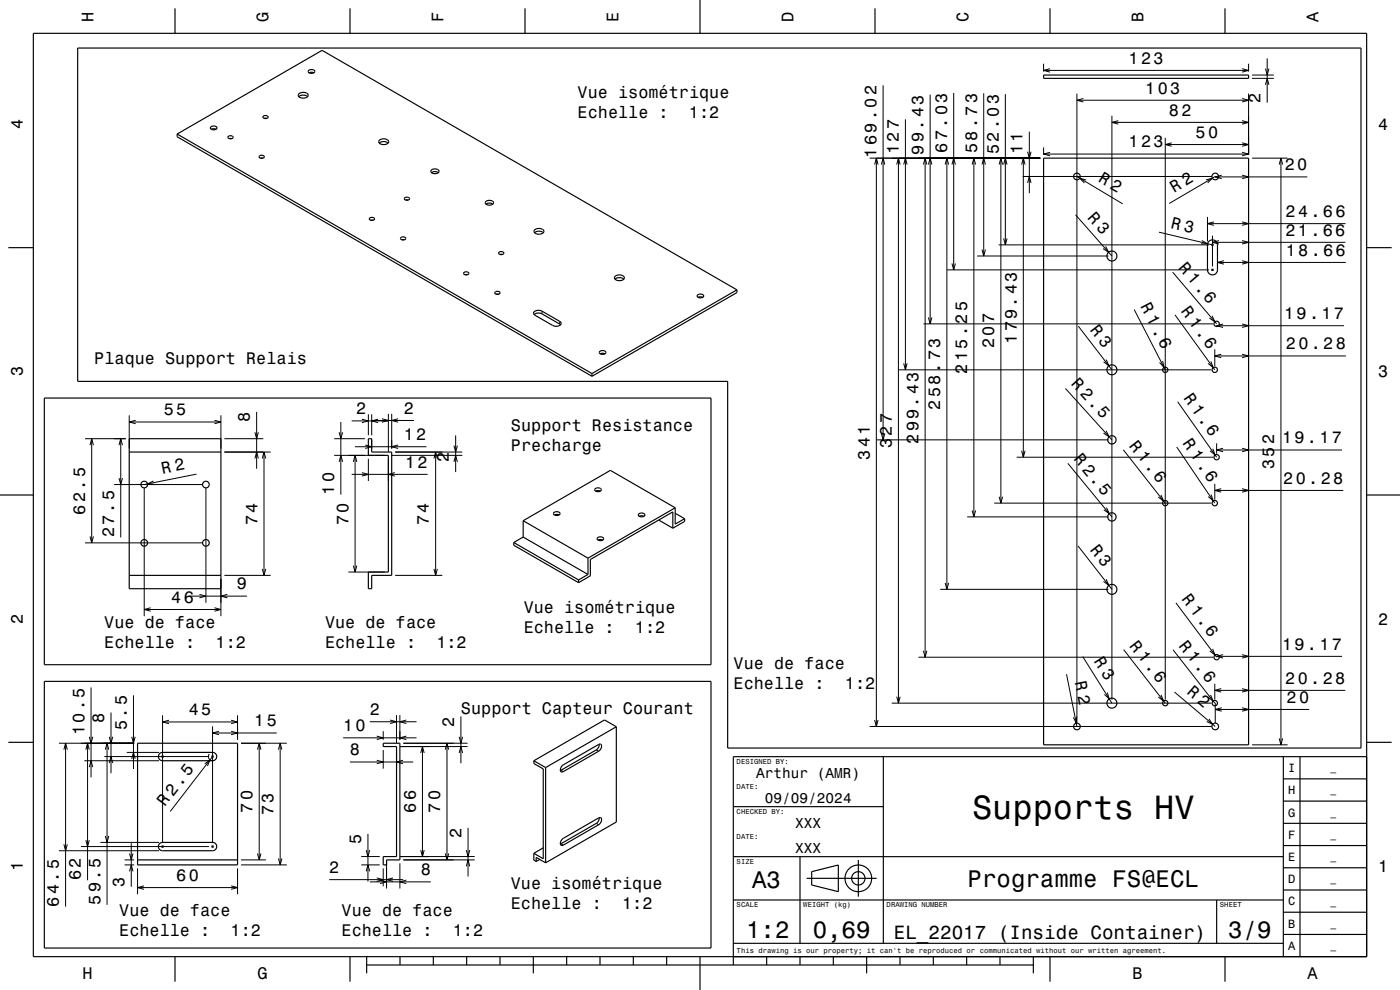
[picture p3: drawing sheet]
<svg xmlns="http://www.w3.org/2000/svg" width="420mm" height="297mm" viewBox="0 0 420 297" stroke-linecap="round" stroke-linejoin="round" font-family="sans-serif">
<g fill="none" stroke="#000" stroke-width=".3">
<path d="M313.1 19.1v2.4M374.6 19.1v2.4M380.2 17.5v13.3M264.9 25.6v106.4M271.6 35.8v75.1M279 28.4v68.8M286.1 27.9v53.1M295.1 28v48.8M301.6 28.2v45.3M308.8 39.5v18.4M313.1 21.1h61.5M315 20.6l-1.9 .5 1.9 .5"/>
<path d="M323.1 28.1v188.8M323.1 30.1h51.5M325 29.6l-1.9 .5 1.9 .5M333.6 34.7v175.2M333.6 36.7h41M335.5 36.2l-1.9 .5 1.9 .5M372.6 36.2l2 .5-2 .5M372.6 29.6l2 .5-2 .5M372.6 20.6l2 .5-2 .5M374.6 28.1v18.3M375.6 23.5h6.6M375.6 22.5h6.6"/>
<path d="M379.6 25.4l.6-1.9 .5 1.9M379.6 20.6l.6 1.9 .5-1.9M260.9 47.4h51.1M262.4 49.4l.5-2 .5 2M262.9 47.4v170.5M264.4 49.4l.5-2 .5 2M269 49.4l.5-2 .5 2M269.5 47.4v163.5M271.1 49.4l.5-2 .5 2M277 49.4l.5-2 .6 2M277.5 47.4v149.8M278.5 49.4l.5-2 .6 2"/>
<path d="M283.5 49.4l.6-2 .5 2M284.1 47.4v129.4M285.6 49.4l.5-2 .5 2M291.6 49.4l.6-2 .5 2M292.2 47.4v107.7M294.6 49.4l.5-2 .5 2M299.7 49.4l.6-2 .5 2M300.3 47.4v103.5M301.1 49.4l.5-2 .5 2M306.5 49.4l.5-2 .5 2M306.8 52.9h56.7M307 47.4v89.8"/>
<path d="M308.3 45.5l.5 1.9 .5-1.9M308.3 54.9l.5-2 .5 2M313.1 44.2v2.2M313.1 46.2h61.5M315 45.7l-1.9 .5 1.9 .5M323.1 52.9l13.7 8.3M325.9 54l-2-.5 1.4 1.4M349.6 41.4v168.5M349.6 43.4h25M351.5 42.8l-1.9 .6 1.9 .5M361.8 54l1.9-.6-1.4 1.5M364.6 53.1h27.6"/>
<path d="M364.6 52.9l-13.8 8.1M366.5 52.6l-1.9 .5 1.9 .5M372.6 45.7l2 .5-2 .5M372.6 52.6l2 .5-2 .5M372.6 42.8l2 .6-2 .5M375.6 47.4h10.7M383.8 49.4l.5-2 .5 2M384.3 47.4v176M285.6 79l.5 2 .5-2M293.1 76.8h39.4M294.6 74.9l.5 1.9 .5-1.9M299.6 73.5h63.1"/>
<path d="M301.1 71.5l.5 2 .5-2M322.7 64.4l10.9 12.4M331.7 73.9l.9 1.8-1.7-1.1M347.7 69.6l16 3.9M360.5 72.2l1.8 .9-2 .1M362.2 65.1v7.3M362.2 67.1h41.5M363.7 70.7v9.2M363.7 72.7h39.9M364.2 66.6l-2 .5 2 .5M365.2 78.7h38.5M365.7 72.2l-2 .5 2 .5"/>
<path d="M367.2 78.2l-2 .5 2 .5M372.6 72.2l2 .5-2 .5M372.6 78.2l2 .5-2 .5M372.6 66.6l2 .5-2 .5M162.6 93.3v.9M167.9 96.4v.8M277.1 97.2h86.9M278.5 95.2l.5 2 .6-2M284.1 81h78.6M323.5 97.9l10.1 13M340.3 92.9l9.3 18M351.8 81.7l13.2 15.5"/>
<path d="M352.5 94.5l11.9 16.4M363.6 94.7l.9 1.9-1.7-1.2M365 97.7h38.2M366.9 97.2l-1.9 .5 1.9 .5M372.6 97.2l2 .5-2 .5M269.6 110.9h93.8M271.1 109l.5 1.9 .5-1.9M319.6 116.5l14 15.5M331.9 107.9l.8 1.9-1.6-1.3M348.8 108.3l.4 1.9-1.3-1.4M363.3 108.4l.7 1.9-1.6-1.3M364.4 104.8v5.1"/>
<path d="M364.4 106.8h39.4M366.4 106.3l-2 .5 2 .5M372.6 106.3l2 .5-2 .5M25.5 131.6h12.2M27 133.5l.5-1.9 .5 1.9M27.5 131.6v31.3M35.7 133.5l.5-1.9 .5 1.9M36.2 131.6v29.6M38.8 124.6v10M38.8 126.6h27.5M40.7 126.1l-1.9 .5 1.9 .5M64.3 126.1l2 .5-2 .5"/>
<path d="M66.3 124.6v10M67.3 135.6h13.9M67.3 131.6h11.7M76.5 137.5l.5-1.9 .5 1.9M76.5 129.7l.5 1.9 .5-1.9M77 123.6v17M78.7 137.5l.5-1.9 .5 1.9M79.2 135.6v37M100.3 131.6h9.2M100.3 136.6h15.2M101.7 129.7l.6 1.9 .5-1.9M101.7 138.5l.6-1.9 .5 1.9"/>
<path d="M102.3 126.6v21.8M105.5 126.3h11M106 138.5l.5-1.9 .5 1.9M106.5 134h21.4M106.5 136.6v35M108.6 125.8l1.9 .5-1.9 .5M109.6 133.5l1.9 .5-1.9 .5M110.5 124.3v6.3M110.5 137.7v6.6M111.5 124.3v6.3M111.5 132v2.6M111.5 126.1h12.7"/>
<path d="M113.4 125.8l-1.9 .5 1.9 .5M114.6 125.6l1.9 .5-1.9 .6M116.5 124.1v11.5M116.5 137.7v6.6M117.5 124.1v10.5M117.5 136.6h21.2M118.5 135.6h20.2M119.4 133.5l-1.9 .5 1.9 .5M119.4 125.6l-1.9 .5 1.9 .6M130.2 137.5l.5-1.9 .5 1.9M130.7 135.6v37M136.2 138.5l.5-1.9 .5 1.9"/>
<path d="M136.2 133.7l.5 1.9 .5-1.9M136.7 130.6v11M262.9 132h69.6M264.4 130l.5 2 .5-2M305 137.2h59M306.5 135.2l.5 2 .5-2M320.4 139l13.2 16.1M331.8 129.3l.9 1.7-1.6-1.1M337 134.9l12.6 16M353 134.1l11.4 16.8M353.3 120.5l11.7 16.7M363.8 134.6l.7 1.9-1.5-1.3"/>
<path d="M365 133v3.1M365 135h37.6M366.9 134.5l-1.9 .5 1.9 .5M372.6 134.5l2 .5-2 .5M34.2 145.4h26.5M35.7 143.4l.5 2 .5-2M43.3 146.4v38.4M46 144.3l-1.7 .9 1.9 .1M59 142.2l-15.7 3.2M61.8 146.4v34.4M105.5 142.3h22.8M108.6 141.8l1.9 .5-1.9 .5"/>
<path d="M118.4 141.8l-1.9 .5 1.9 .5M290.2 155.1h42.3M291.6 153.1l.6 2 .5-2M298.3 150.9h65.1M299.7 149l.6 1.9 .5-1.9M332 152.3l.8 1.8-1.6-1.2M348.3 148.5l.8 1.8-1.6-1.2M363.3 148.4l.7 1.9-1.5-1.3M364.4 145.1v4.8M364.4 147.1h38.6M366.4 146.6l-2 .5 2 .5M372.6 146.6l2 .5-2 .5"/>
<path d="M25.5 162.9h35.2M27 160.9l.5 2 .5-2M56.8 178.8h17.3M59.8 178.3l2 .5-2 .6M66.3 173.7v11.1M67.3 172.6h13.9M68.2 178.3l-1.9 .5 1.9 .6M78.7 170.7l.5 1.9 .5-1.9M104.5 171.6h11M106 169.7l.5 1.9 .5-1.9M118.5 172.6h14.2M130.2 170.7l.5 1.9 .5-1.9"/>
<path d="M282.1 176.8h50.4M283.5 174.9l.6 1.9 .5-1.9M323.4 163.8l10.2 13M331.9 173.8l.8 1.8-1.6-1.2M43.3 182.8h23M45.2 182.3l-1.9 .5 1.9 .6M64.3 182.3l2 .5-2 .6M275.5 197.2h88.5M277 195.2l.5 2 .6-2M324.8 197l8.8 13.9M337.1 194.9l12.5 16M351.9 194.9l12.5 16"/>
<path d="M352.8 180.9l12.2 16.3M363.8 194.7l.7 1.8-1.6-1.2M365 196.9h37.6M366.9 196.4l-1.9 .5 1.9 .5M372.6 196.4l2 .5-2 .5M27.3 206.2v27M33.3 213.8v18.2M40 208.6v22.1M48.8 214.6v38.3M48.8 216.6h22.5M50.7 216.1l-1.9 .5 1.9 .5M63.8 217.9v35"/>
<path d="M63.8 219.9h19.2M65.7 219.4l-1.9 .5 1.9 .5M69.3 219.4l2 .5-2 .5M69.3 216.1l2 .5-2 .5M71.3 214.6v7.3M110.9 216.5h14.1M115 219.4v2.5M117 216l2 .5-2 .5M119 214.5v8.4M120 214.5v7.4M121.9 216l-1.9 .5 1.9 .5M138.3 214.9v14.1"/>
<path d="M260.9 217.9h102.6M262.4 216l.5 1.9 .5-1.9M267.5 210.9h95.9M269 209l.5 1.9 .5-1.9M320 202.3l3.1 15.6M323 215l-.1 2-.9-1.8M332.2 207.8l.6 1.9-1.5-1.4M348.3 208.5l.8 1.8-1.6-1.2M352.4 207.6l12.2 10.3M362.7 215.7l1.1 1.6-1.8-.9M363.2 208.5l.7 1.8-1.6-1.2M364.4 205.1v4.8"/>
<path d="M364.4 207.1h39.2M364.6 210.8v6.1M364.6 212.8h28.2M366.4 206.6l-2 .5 2 .5M366.5 212.3l-1.9 .5 1.9 .6M372.6 206.6l2 .5-2 .5M372.6 212.3l2 .5-2 .6M17.7 223h22.5M19.2 224.9l.5-1.9 .5 1.9M19.7 223v49M25.3 228.2h22.4M25.8 224.9l.5-1.9 .5 1.9"/>
<path d="M26.3 223v41.1M26.8 221l.5 2 .5-2M26.8 230.2l.5-2 .5 2M31.3 227h31.4M31.6 224.9l.5-1.9 .5 1.9M32.1 223v48.5M32.8 221l.5 2 .5-2M32.8 228.9l.5-1.9 .5 1.9M38 225.7h9.7M39.5 221l.5 2 .6-2M39.5 227.7l.5-2 .6 2M61.4 229.2l1.6-1.2-.8 1.8"/>
<path d="M62.8 226.2a1.25 1.25 0 0 0-.2 1.3 1.25 1.25 0 0 0 1.2 .7M63.8 227l-12.7 16.4M72.3 223h13.8M77.3 224.9l.5-1.9 .5 1.9M77.8 223v35M83.5 224.9l.6-1.9 .5 1.9M84.1 223v36.5M102.9 221.4h22.1M105 228.6h19M113 228.1l2 .5-2 .5M113 220.8l2 .6-2 .5M115 225v5.6"/>
<path d="M119 225v5.6M120 224h20.3M120.9 228.1l-1.9 .5 1.9 .5M121 223h19.3M121.9 220.8l-1.9 .6 1.9 .5M126.2 225.9l.5-1.9 .6 1.9M126.7 224v33M133.6 224.9l.5-1.9 .5 1.9M134.1 223v35M137.7 221l.6 2 .5-2M137.7 225.9l.6-1.9 .5 1.9M168.3 231.1l.7 .4"/>
<path d="M178.9 225l.7 .4M375.6 223.4h10.7M383.8 221.5l.5 1.9 .5-1.9M17.7 255.2h30M19.2 253.3l.5 1.9 .5-1.9M24.3 254h38.4M25.8 252l.5 2 .5-2M30.1 252.7h17.6M31.6 250.8l.5 1.9 .5-1.9M37.4 258h2.8M37.4 259.5h2.8M38.9 256l.5 2 .5-2"/>
<path d="M39.4 253v13M72.3 258h7.5M72.3 259.5h13.8M77.3 256l.5 2 .5-2M83.5 257.5l.6 2 .5-2M108.4 259.5h5.5M108.4 257h5.5M109.9 255l.5 2 .5-2M110.4 250.2v14.3M116 259v7.6M120 259v7.6M120 257h22.4"/>
<path d="M121 258h21.4M126.2 255l.5 2 .6-2M133.6 256l.5 2 .5-2M139.9 259.9l.5-1.9 .5 1.9M139.9 255l.5 2 .5-2M140.4 248.3v14.7M168.3 253.1l.7 .4M178.9 247l.7 .4M38.9 261.4l.5-1.9 .5 1.9M41.3 260.5v7.8M41.3 266.3h30M43.2 265.8l-1.9 .5 1.9 .5"/>
<path d="M69.3 265.8l2 .5-2 .5M71.3 260.5v7.8M98.8 263.9h22.2M109.9 261.4l.5-1.9 .5 1.9M111 264.6h18.3M113 263.4l2 .5-2 .5M114 264l2 .6-2 .5M115 260.5v5.4M117.9 263.4l-1.9 .5 1.9 .5M121.9 264l-1.9 .6 1.9 .5"/>
</g>
<g fill="none" stroke="#000" stroke-width=".35">
<path d="M10 10h400v277h-400zM23.3 14.4h385v210h-190v-110h-195zM52.5 2.5v7.5M105 2.5v7.5M157.5 2.5v7.5M210 0v10M262.5 2.5v7.5M315 2.5v7.5M367.5 2.5v7.5M63.2 38.1a1.15 1.15 0 0 1 1.9 .3 1.11 1.11 0 0 1-1 .6 1.11 1.11 0 0 1-1-.7zM63.4 38.8l.7-.2 .7 .2M79 34.9a.82 .82 0 0 1 .8-.3 .82 .82 0 0 1 .6 .7 .9 .9 0 0 1-1.5-.3z"/>
<path d="M79.3 35.5h.7M89.7 29l1.2-.5 1.4 .5M89.7 28.1a1.73 1.73 0 0 1 2.8 .6 1.77 1.77 0 0 1-3-.1zM92.6 21.1l.4-.2a.85 .85 0 0 1 .9-.1 .85 .85 0 0 1 .5 .9 1.15 1.15 0 0 1-1.9-.3zM92.7 21.8l.8-.1 .7 .1M313.1 22.5h61.5v1h-61.5zM53.1 40.2l43.5-25.1 124.5 71.9M53.1 40.2l124.5 71.9M53.1 40.2v.8l124.5 71.9M68.4 41a.82 .82 0 0 1 .9-.3 .82 .82 0 0 1 .6 .6 .9 .9 0 0 1-1.5-.2zM68.8 41.6h.7M77.8 46.8a.84 .84 0 0 1 .8-.2 .84 .84 0 0 1 .7 .6 .9 .9 0 0 1-1.6-.3z"/>
<path d="M78.1 47.4h.8M113.8 42.9l1.2-.4 1.4 .4M113.8 42.1a1.73 1.73 0 0 1 2.8 .5 1.78 1.78 0 0 1-3-.1zM121.4 59.4a.82 .82 0 0 1 .8-.3 .82 .82 0 0 1 .6 .7 .9 .9 0 0 1-1.5-.3zM129.4 51l.6-.3a1.07 1.07 0 0 1 1.7 .9 1.44 1.44 0 0 1-2.5-.3zM129.4 51.8l1.1-.3 1 .3M313.1 47.4h61.5v176h-61.5zM2.5 74.3h7.5M110.9 65.5a.82 .82 0 0 1 .8-.3 .82 .82 0 0 1 .6 .6 .9 .9 0 0 1-1.5-.2zM111.2 66.1h.8M120.2 71.3a.84 .84 0 0 1 .9-.3 .84 .84 0 0 1 .6 .7 .9 .9 0 0 1-1.6-.3zM120.6 71.9h.7"/>
<path d="M121.7 60h.8M145.8 60.4l.5-.2a1.07 1.07 0 0 1 1.7 .9 1.44 1.44 0 0 1-2.4-.4zM145.8 61.2l1-.3 1.1 .3M149.7 75.7a.82 .82 0 0 1 .8-.3 .82 .82 0 0 1 .6 .7 .89 .89 0 0 1-1.5-.2zM150 76.3h.7M160.4 69.8l1.2-.4 1.4 .4M160.4 69a1.83 1.83 0 0 1 2.8 .4 1.72 1.72 0 0 1-3 0zM362.7 72.4a1.5 1.5 0 0 1 1.6-.3 1.5 1.5 0 0 1 .9 1.4v7.5a1.5 1.5 0 0 1-1.5 1.5 1.5 1.5 0 0 1-1.5-1.5v-7.5zM410 74.3h7.5M139.2 81.8a.82 .82 0 0 1 .8-.3 .82 .82 0 0 1 .6 .7 .9 .9 0 0 1-1.5-.3zM139.5 82.4h.7M148.5 87.6a.84 .84 0 0 1 .9-.2 .84 .84 0 0 1 .6 .6 .9 .9 0 0 1-1.6-.2z"/>
<path d="M148.8 88.3h.8M160.2 94.4l1-.5 1.2 .2 5.8 3.3M160.3 93.5l.9-.4 1.2 .2 5.5 3.1a.76 .76 0 0 1 .4 1 .76 .76 0 0 1-.9 .4l-1.4-.1-5.5-3.1a.62 .62 0 0 1-.2-1.1zM184.5 83.7l1.3-.4 1.3 .4M184.5 82.9a1.73 1.73 0 0 1 2.8 .6 1.77 1.77 0 0 1-3-.2zM209.2 88.6a1.15 1.15 0 0 1 1.9 .3 1.11 1.11 0 0 1-1 .5 1.11 1.11 0 0 1-1-.7zM209.4 89.2l.8-.2 .6 .2M221.1 87l-43.5 25.1M221.1 87v.8l-43.5 25.1M13.3 119.4h200v80h-200zM177.6 112.1v.8M180 105.4l.3-.2a.85 .85 0 0 1 1-.1 .85 .85 0 0 1 .4 .9 1.15 1.15 0 0 1-1.9-.3z"/>
<path d="M180.1 106.1l.7-.1 .7 .1M38.8 135.6h27.5M38.8 131.6h27.5v45h-27.5zM110.5 131.6h1v4h6v37h-6v4h-1v-5h6v-35h-6zM0 148.5h10M157 156.2l19.4 11.2M157 156.2v4.9M166.1 153.8a1.16 1.16 0 0 1 1.9 .3 1.11 1.11 0 0 1-1 .6 1.11 1.11 0 0 1-1-.7zM166.3 154.5l.8-.2 .6 .2M178.6 146.6l.4-.2a.85 .85 0 0 1 .9-.1 .85 .85 0 0 1 .4 .9 1.16 1.16 0 0 1-1.9-.3zM178.7 147.3l.7-.1 .7 .1M191.7 154.1l.3-.1a.85 .85 0 0 1 1-.1 .85 .85 0 0 1 .4 .8 1.16 1.16 0 0 1-1.9-.3z"/>
<path d="M191.8 154.9l.7-.2 .7 .2M197.6 156l4.3 2.5M201.9 158.5v-4.9l-24.8 14.3v4.9l-3.5 2M202.6 152.3l-19.5-11.2-26.1 15.1M202.6 152.3l-26.2 15.1M202.6 152.3v4.9l2.8-1.6M202.6 154l2.8 1.6M205.4 155.6v.8l-3.5 2.1M410 148.5h10M38.8 172.6h27.5M154.1 162.8l19.5 11.2M154.1 162.8v.8l19.5 11.2"/>
<path d="M157 161.1l-2.9 1.7M157 161.1l19.4 11.2M173.6 174v.8M176.4 172.3l-2.8 1.7M176.4 167.4v4.9M179.2 161.4a1.15 1.15 0 0 1 1.9 .3 1.11 1.11 0 0 1-1 .5 1.11 1.11 0 0 1-1-.7zM179.4 162l.7-.1 .7 .1M13.3 204.4h200v80h-200zM184.9 218l-21.2 12.3M184.9 218v28.6l-21.2 12.3M184.9 218l-3.5-2-21.3 12.2M2.5 222.7h7.5"/>
<path d="M41.3 223h30v36.5h-30zM47.9 226.1l.9-.4h15a1.25 1.25 0 0 1 1.2 1.3 1.25 1.25 0 0 1-1.2 1.2h-15a1.25 1.25 0 0 1-1.2-.7 1.25 1.25 0 0 1 .3-1.4zM115 223h5v35h-4v1.5h-1v-2.5h4v-33h-4zM160.1 228.2v.8l2.9 1.7v26.9l-2.9-1.6M160.1 228.2l3.6 2.1M163.7 230.3v28.6M168.6 229.7l11-6.4a.62 .62 0 0 1 .8 .1 .62 .62 0 0 1 0 .9l-.8 1.1-10.6 6.1a.62 .62 0 0 1-.8-.1 .62 .62 0 0 1 0-.8zM179.8 223.3l-.3 1-.6 .7-10.8 6.2M265 227v56M385 233.7h25M385 227v60M390 227v60"/>
<path d="M410 222.7h7.5M410 227h-190v62.5M41.3 258h30M47.9 253.1l.9-.4h15a1.25 1.25 0 0 1 1.2 1.3 1.25 1.25 0 0 1-1.2 1.2h-15a1.25 1.25 0 0 1-1.2-.7 1.25 1.25 0 0 1 .3-1.4zM160.1 256v2l.8 .4M160.9 258.4v-1.2l2.8 1.7M161.9 257.8l-1 .6M163 254.4l-2.9 1.6M168.6 251.8l11-6.4a.62 .62 0 0 1 .8 .1 .62 .62 0 0 1 0 .8l-.8 1.1-10.6 6.1a.62 .62 0 0 1-.8-.1 .62 .62 0 0 1 0-.8zM179.8 245.3l-.3 1-.6 .7-10.8 6.2M220 257h165M220 242h45"/>
<path d="M240 257v26M257.5 258v11M385 253.7h25M385 247h25M385 240.3h25M220 270h165M242 263.5h21M243.5 261.5l8-2v8l-8-2zM365 270v13M385 273.7h25M385 267h25M385 260.3h25"/>
<path d="M52.5 287v7.5M105 287v7.5M110 289.5h200M110 287v5M120 287v2.5M130 287v2.5M140 287v2.5M150 287v2.5M160 287v5M170 287v2.5M180 287v2.5M190 287v2.5"/>
<path d="M200 287v2.5M210 287v10M220 283h165M230 287v2.5M240 287v2.5M250 287v2.5M260 287v5M270 287v2.5M280 287v2.5M290 287v2.5M300 287v2.5M310 287v5"/>
<path d="M315 287v7.5M367.5 287v7.5M385 280.3h25"/>
<circle cx="323.1" cy="52.9" r="1"/>
<circle cx="364.6" cy="52.9" r="1"/>
<circle cx="333.6" cy="76.8" r="1.5"/>
<circle cx="365" cy="97.2" r=".8"/>
<circle cx="333.6" cy="110.9" r="1.5"/>
<circle cx="349.6" cy="110.9" r=".8"/>
<circle cx="364.4" cy="110.9" r=".8"/>
<circle cx="333.6" cy="132" r="1.25"/>
<circle cx="365" cy="137.2" r=".8"/>
<circle cx="43.3" cy="145.4" r="1"/>
<circle cx="61.8" cy="145.4" r="1"/>
<circle cx="333.6" cy="155.1" r="1.25"/>
<circle cx="349.6" cy="150.9" r=".8"/>
<circle cx="364.4" cy="150.9" r=".8"/>
<circle cx="43.3" cy="162.9" r="1"/>
<circle cx="61.8" cy="162.9" r="1"/>
<circle cx="333.6" cy="176.8" r="1.5"/>
<circle cx="365" cy="197.2" r=".8"/>
<circle cx="323.1" cy="217.9" r="1"/>
<circle cx="333.6" cy="210.9" r="1.5"/>
<circle cx="349.6" cy="210.9" r=".8"/>
<circle cx="364.4" cy="210.9" r=".8"/>
<circle cx="364.6" cy="217.9" r="1"/>
<circle cx="257.5" cy="263.5" r="2"/>
<circle cx="257.5" cy="263.5" r="4"/>
</g>
<g fill="#000" stroke="#000" stroke-width=".3">
<path d="M363.6 73.3h.3v.3h-.3z" fill-rule="evenodd"/>
<path d="M363.6 80.8h.3v.3h-.3z" fill-rule="evenodd"/>
<path d="M48.6 226.8h.4v.4h-.4z" fill-rule="evenodd"/>
<path d="M63.6 226.8h.4v.4h-.4z" fill-rule="evenodd"/>
<path d="M48.6 253.8h.4v.4h-.4z" fill-rule="evenodd"/>
<path d="M63.6 253.8h.4v.4h-.4z" fill-rule="evenodd"/>
</g>
<text font-size="10.1" x="291.6" y="245.7">Supports HV</text>
<g font-size="7.2">
<text x="225.7" y="266.3">A3</text>
<text x="290.3" y="266.1">Programme FS@ECL</text>
<text x="223.8" y="281.3">1:2</text>
<text x="243.8" y="281.3">0,69</text>
<text x="368.5" y="281.3">3/9</text>
</g>
<text font-size="5.8" x="268.2" y="281.6">EL_22017 (Inside Container)</text>
<g font-size="5.1">
<text x="342" y="91.9" transform="rotate(63 342 91.9)">R 1.6</text>
<text x="354.1" y="93.3" transform="rotate(54 354.1 93.3)">R 1.6</text>
<text x="321.9" y="137.7" transform="rotate(50 321.9 137.7)">R 2.5</text>
<text x="338.6" y="133.7" transform="rotate(52 338.6 133.7)">R 1.6</text>
<text x="354.7" y="133" transform="rotate(56 354.7 133)">R 1.6</text>
<text x="326.8" y="164.9" transform="rotate(52 326.8 164.9)">R 3</text>
<text x="353.5" y="193.7" transform="rotate(52 353.5 193.7)">R 1.6</text>
<text x="328.1" y="198.4" transform="rotate(58 328.1 198.4)">R 3</text>
</g>
<g font-size="5">
<text x="28.1" y="6.5" transform="rotate(-90 28.1 6.5)">H</text>
<text x="80.6" y="6.5" transform="rotate(-90 80.6 6.5)">G</text>
<text x="133.1" y="6.5" transform="rotate(-90 133.1 6.5)">F</text>
<text x="185.6" y="6.5" transform="rotate(-90 185.6 6.5)">E</text>
<text x="238.1" y="6.5" transform="rotate(-90 238.1 6.5)">D</text>
<text x="290.6" y="6.5" transform="rotate(-90 290.6 6.5)">C</text>
<text x="343.1" y="6.5" transform="rotate(-90 343.1 6.5)">B</text>
<text x="395.6" y="6.5" transform="rotate(-90 395.6 6.5)">A</text>
<text x="338.6" y="19.1">123</text>
<text x="173.3" y="29.3">Vue isométrique</text>
<text x="343.6" y="28.1">103</text>
<text x="173.3" y="35.3">Echelle :</text>
<text x="206.7" y="35.3">1:2</text>
<text x="350.7" y="34.7">82</text>
<text x="378.2" y="30.8" transform="rotate(-90 378.2 30.8)">2</text>
<text x="6.8" y="38.7" transform="rotate(-90 6.8 38.7)">4</text>
<text x="358.7" y="41.4">50</text>
<text x="413.5" y="39">4</text>
<text x="262.9" y="47.3" transform="rotate(-90 262.9 47.3)">169.02</text>
<text x="269.6" y="46.3" transform="rotate(-90 269.6 46.3)">127</text>
<text x="277.1" y="46.4" transform="rotate(-90 277.1 46.4)">99.43</text>
<text x="284.1" y="45.9" transform="rotate(-90 284.1 45.9)">67.03</text>
<text x="293.1" y="46" transform="rotate(-90 293.1 46)">58.73</text>
<text x="299.6" y="46.2" transform="rotate(-90 299.6 46.2)">52.03</text>
<text x="306.8" y="46.3" transform="rotate(-90 306.8 46.3)">11</text>
<text x="338.6" y="44.2">123</text>
<text x="385.4" y="51.1">20</text>
<text x="329.3" y="54.3" transform="rotate(31 329.3 54.3)">R 2</text>
<text x="352.3" y="57.8" transform="rotate(-31 352.3 57.8)">R 2</text>
<text x="326.1" y="65.3" transform="rotate(49 326.1 65.3)">R 3</text>
<text x="385.7" y="65.1">24.66</text>
<text x="351" y="68.4" transform="rotate(13 351 68.4)">R 3</text>
<text x="385.6" y="70.7">21.66</text>
<text x="385.8" y="76.7">18.66</text>
<text x="353.3" y="80.4" transform="rotate(49 353.3 80.4)">R 1.6</text>
<text x="385.2" y="95.7">19.17</text>
<text x="326.9" y="99" transform="rotate(52 326.9 99)">R 3</text>
<text x="298.3" y="104.4" transform="rotate(-90 298.3 104.4)">207</text>
<text x="305" y="103.2" transform="rotate(-90 305 103.2)">179.43</text>
<text x="385.8" y="104.8">20.28</text>
<text x="6.8" y="112.9" transform="rotate(-90 6.8 112.9)">3</text>
<text x="28.3" y="109.3">Plaque Support Relais</text>
<text x="290.2" y="112.1" transform="rotate(-90 290.2 112.1)">215.25</text>
<text x="413.5" y="113.2">3</text>
<text x="321.1" y="115.2" transform="rotate(48 321.1 115.2)">R 2.5</text>
<text x="354.9" y="119.4" transform="rotate(55 354.9 119.4)">R 1.6</text>
<text x="49.1" y="124.6">55</text>
<text x="106.9" y="124.3">2</text>
<text x="121.2" y="124.1">2</text>
<text x="282.1" y="123" transform="rotate(-90 282.1 123)">258.73</text>
<text x="75" y="126.6" transform="rotate(-90 75 126.6)">8</text>
<text x="153.3" y="129.3">Support Resistance</text>
<text x="121.2" y="132">12</text>
<text x="153.3" y="135.3">Precharge</text>
<text x="260.9" y="137.9" transform="rotate(-90 260.9 137.9)">341</text>
<text x="267.5" y="134.4" transform="rotate(-90 267.5 134.4)">327</text>
<text x="275.5" y="133.2" transform="rotate(-90 275.5 133.2)">299.43</text>
<text x="384.6" y="133">19.17</text>
<text x="48.8" y="142.2" transform="rotate(-12 48.8 142.2)">R 2</text>
<text x="121.5" y="140.3">12</text>
<text x="134.7" y="138.6" transform="rotate(-90 134.7 138.6)">2</text>
<text x="382.3" y="140.7" transform="rotate(-90 382.3 140.7)">352</text>
<text x="100.3" y="148.4" transform="rotate(-90 100.3 148.4)">10</text>
<text x="385" y="145.1">20.28</text>
<text x="25.5" y="154.4" transform="rotate(-90 25.5 154.4)">62.5</text>
<text x="34.2" y="161.2" transform="rotate(-90 34.2 161.2)">27.5</text>
<text x="77.2" y="157.5" transform="rotate(-90 77.2 157.5)">74</text>
<text x="104.5" y="157.5" transform="rotate(-90 104.5 157.5)">70</text>
<text x="128.7" y="157.5" transform="rotate(-90 128.7 157.5)">74</text>
<text x="71.1" y="176.8">9</text>
<text x="354.4" y="179.7" transform="rotate(53 354.4 179.7)">R 1.6</text>
<text x="51.4" y="180.8">46</text>
<text x="157.1" y="183.8">Vue isométrique</text>
<text x="6.8" y="187.1" transform="rotate(-90 6.8 187.1)">2</text>
<text x="31.3" y="188.3">Vue de face</text>
<text x="97.5" y="188.3">Vue de face</text>
<text x="157.1" y="189.9">Echelle :</text>
<text x="190.5" y="189.9">1:2</text>
<text x="413.5" y="187.4">2</text>
<text x="31.3" y="194.3">Echelle :</text>
<text x="64.7" y="194.3">1:2</text>
<text x="97.5" y="194.3">Echelle :</text>
<text x="130.9" y="194.3">1:2</text>
<text x="338.7" y="193.7" transform="rotate(52 338.7 193.7)">R 1.6</text>
<text x="384.6" y="194.9">19.17</text>
<text x="220.1" y="200.8">Vue de face</text>
<text x="220.1" y="206.8">Echelle :</text>
<text x="253.5" y="206.8">1:2</text>
<text x="322.5" y="204.7" transform="rotate(78 322.5 204.7)">R 2</text>
<text x="355.9" y="208" transform="rotate(41 355.9 208)">R 2</text>
<text x="385.6" y="205.1">20.28</text>
<text x="56.6" y="214.6">45</text>
<text x="110.9" y="214.5">2</text>
<text x="138.3" y="214.3">Support Capteur Courant</text>
<text x="386" y="210.8">20</text>
<text x="25.3" y="220.5" transform="rotate(-90 25.3 220.5)">10.5</text>
<text x="31.3" y="216.8" transform="rotate(-90 31.3 216.8)">8</text>
<text x="38" y="219.1" transform="rotate(-90 38 219.1)">5.5</text>
<text x="76.3" y="217.9">15</text>
<text x="102.9" y="219.4">10</text>
<text x="136.3" y="218" transform="rotate(-90 136.3 218)">2</text>
<text x="105" y="226.6">8</text>
<text x="49.5" y="242.2" transform="rotate(-52 49.5 242.2)">R 2.5</text>
<text x="75.8" y="243.9" transform="rotate(-90 75.8 243.9)">70</text>
<text x="82.1" y="244.6" transform="rotate(-90 82.1 244.6)">73</text>
<text x="124.7" y="243.9" transform="rotate(-90 124.7 243.9)">66</text>
<text x="132.1" y="243.9" transform="rotate(-90 132.1 243.9)">70</text>
<text x="138.4" y="251.4" transform="rotate(-90 138.4 251.4)">2</text>
<text x="108.4" y="253.2" transform="rotate(-90 108.4 253.2)">5</text>
<text x="6.8" y="261.3" transform="rotate(-90 6.8 261.3)">1</text>
<text x="98.8" y="261.9">2</text>
<text x="126.2" y="262.6">8</text>
<text x="413.5" y="261.6">1</text>
<text x="24.3" y="264.1" transform="rotate(-90 24.3 264.1)">62</text>
<text x="37.4" y="266" transform="rotate(-90 37.4 266)">3</text>
<text x="52.9" y="264.3">60</text>
<text x="153.2" y="266.8">Vue isométrique</text>
<text x="17.7" y="272" transform="rotate(-90 17.7 272)">64.5</text>
<text x="30.1" y="271.5" transform="rotate(-90 30.1 271.5)">59.5</text>
<text x="35.8" y="274.8">Vue de face</text>
<text x="102.5" y="274.8">Vue de face</text>
<text x="153.2" y="272.8">Echelle :</text>
<text x="186.6" y="272.8">1:2</text>
<text x="35.8" y="280.9">Echelle :</text>
<text x="69.2" y="280.9">1:2</text>
<text x="102.5" y="280.9">Echelle :</text>
<text x="135.9" y="280.9">1:2</text>
<text x="24.7" y="293.8">H</text>
<text x="77.2" y="293.8">G</text>
<text x="339.7" y="293.8">B</text>
<text x="392.2" y="293.8">A</text>
</g>
<g font-size="4.3">
<text x="226.9" y="233.5">Arthur (AMR)</text>
<text x="229.5" y="241">09/09/2024</text>
<text x="238.6" y="248.5">XXX</text>
<text x="238.6" y="256">XXX</text>
</g>
<g font-size="3.6">
<text x="386.4" y="231.6">I</text>
<text x="386.4" y="238.3">H</text>
<text x="386.4" y="245">G</text>
<text x="386.4" y="251.6">F</text>
<text x="386.4" y="258.3">E</text>
<text x="386.4" y="265">D</text>
<text x="386.4" y="271.6">C</text>
<text x="386.4" y="278.3">B</text>
<text x="386.4" y="285">A</text>
</g>
<g font-size="2.9">
<text x="399.1" y="231.4">_</text>
<text x="399.1" y="238">_</text>
<text x="399.1" y="244.7">_</text>
<text x="399.1" y="251.4">_</text>
<text x="399.1" y="258">_</text>
<text x="399.1" y="264.7">_</text>
<text x="399.1" y="271.4">_</text>
<text x="399.1" y="278">_</text>
<text x="399.1" y="284.7">_</text>
</g>
<g font-size="2.2">
<text x="221" y="229.1">DESIGNED BY:</text>
<text x="221" y="236.6">DATE:</text>
<text x="221" y="244.1">CHECKED BY:</text>
<text x="221" y="251.6">DATE:</text>
<text x="221" y="259.1">SIZE</text>
<text x="221" y="272.1">SCALE</text>
<text x="241" y="272.1">WEIGHT (kg)</text>
<text x="266" y="272.1">DRAWING NUMBER</text>
<text x="366" y="272.1">SHEET</text>
<text x="221" y="285.8">This drawing is our property; it can't be reproduced or communicated without our written agreement.</text>
</g>
</svg>
